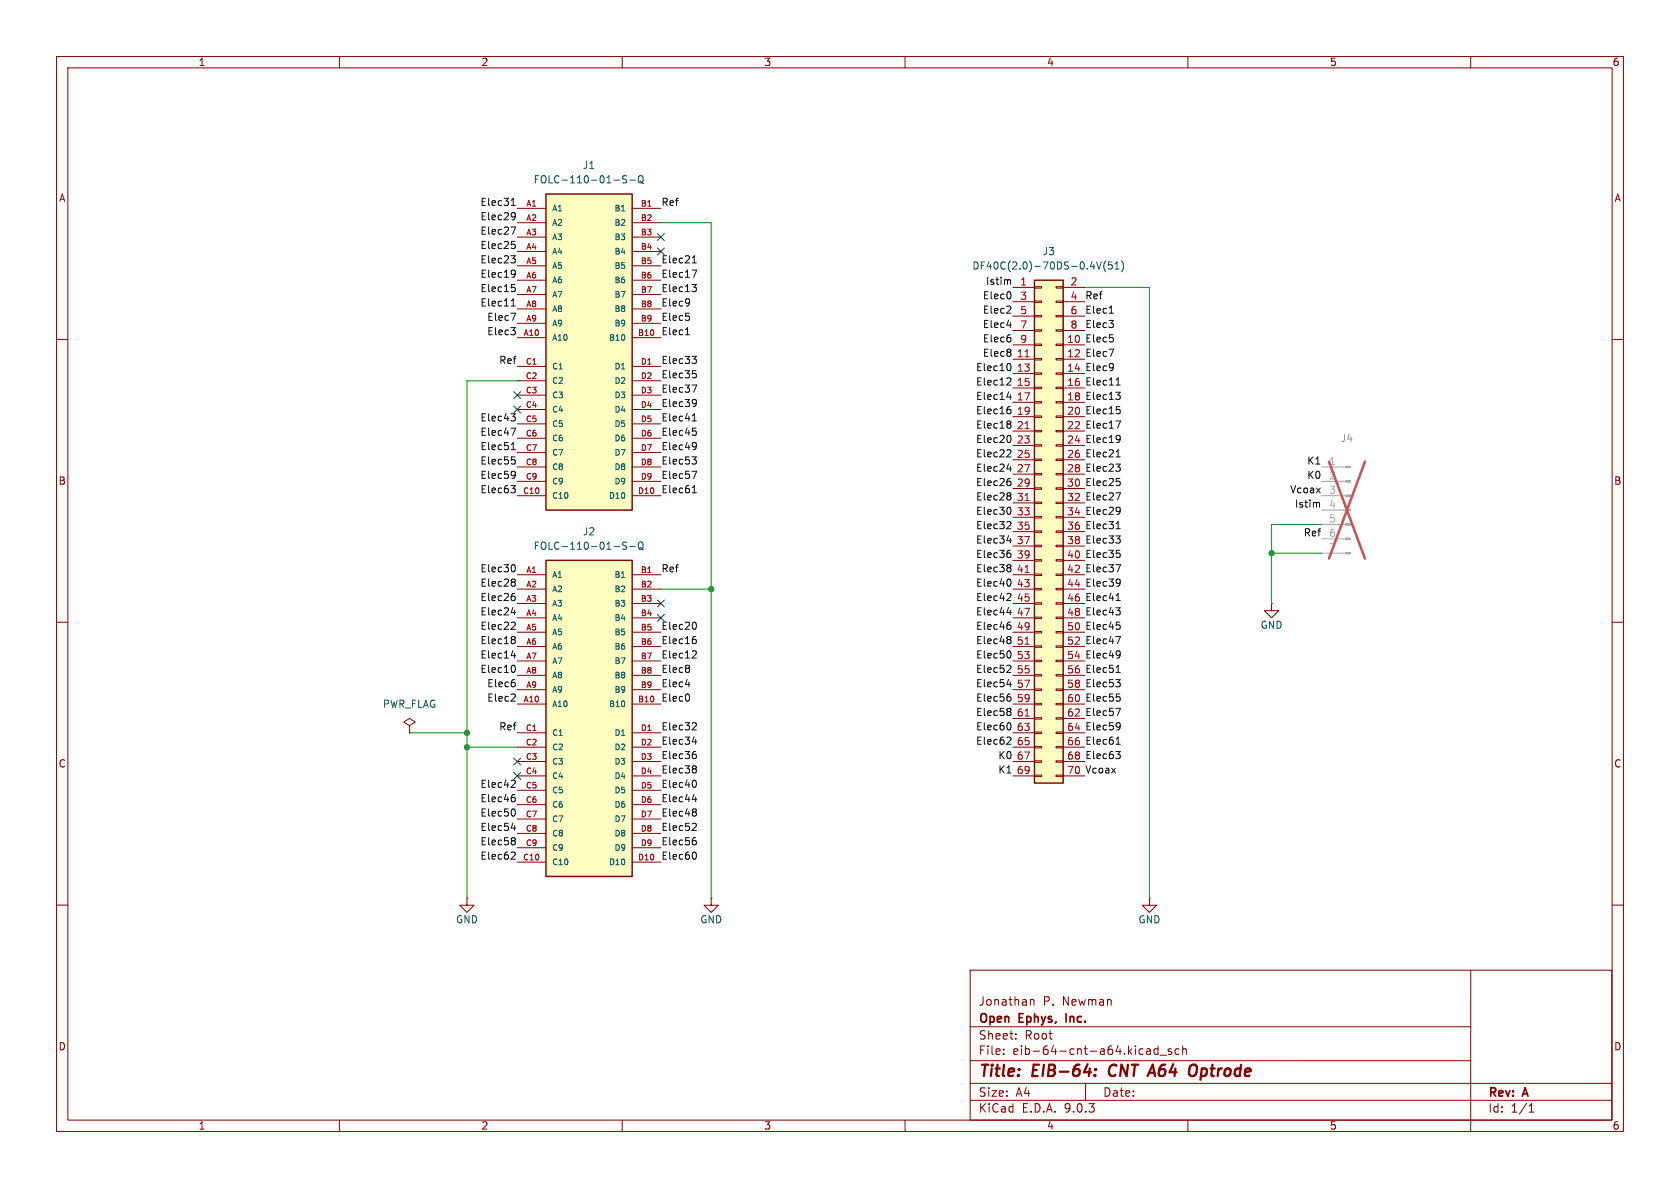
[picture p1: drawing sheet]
<svg xmlns="http://www.w3.org/2000/svg" width="297mm" height="210mm" viewBox="0 0 297 210" stroke-linecap="round" stroke-linejoin="round" font-family="sans-serif">
<g fill="none" stroke="#840000" stroke-width=".18">
<path d="M10 10h277v190h-277zM12 12h273v186h-273zM60 10v2M110 10v2M160 10v2M210 10v2M260 10v2M10 60h2M285 60h2M10 110h2M285 110h2M10 160h2"/>
<path d="M171.5 171.5h113.4v26.5h-113.4zM182.2 176.7v1M182.2 176.8l.2-.1 .3 .1 .1 .9M260 171.5v28.5M285 160h2M60 198v2M110 198v2M160 198v2M171.5 194.5h113.5M171.5 191.5h113.5M171.5 187.5h88.5M171.5 181.5h88.5"/>
<path d="M177.4 186.3v.1M177.4 185.5v.1M179.6 183.6v.1M179.6 182.8v.1M191.9 191.5v3M202.9 185.4h.3l.2 .2v.8M203.4 186.3l-.5 .1M203.4 185.8h-.5M204.7 185.5l-.4-.1-.3 .3v.4l.2 .2h.5M204.7 184.9v1.5M205.1 186.5h1.1M207.1 185.5l-.4-.1-.2 .2 .1 .2 .5 .2v.3h-.6"/>
<path d="M208.4 185.5l-.4-.1-.3 .3v.4l.2 .2h.5M209.1 185.5l.2-.1 .4 .1v.9M209.1 184.9v1.5M210 198v2M270.3 196.6h.9M270.3 195.5l.4-.4v1.5"/>
</g>
<path d="M193.6 190l.1 .1-.2 .1M193.6 190l-.1 .1v.1M193.6 190l-.1 .2M193.7 189v.2M193.7 189l.1 .1-.1 .1M193.7 189l-.1 .1 .1 .1M196.3 188.5a1.27 1.27 0 0 0 0 1.6M210.8 188.2l.6 .1a1.36 1.36 0 0 1-.4 1.9" fill="none" stroke="#840000" stroke-width=".4"/>
<path d="M188.5 179.2v1.5" fill="none" stroke="#840000" stroke-width=".3"/>
<path d="M96.5 99.1h15.3v55.8h-15.3z" fill="#ffffc2"/>
<path d="M96.5 99.1h15.3v55.8h-15.3z" fill="none" stroke="#840000" stroke-width=".25"/>
<g fill="none" stroke="#840000" stroke-width=".18">
<path d="M91.4 101.6h5.1M91.4 104.1h5.1M91.4 106.7h5.1M91.4 109.2h5.1M91.4 111.8h5.1M91.4 114.3h5.1M91.4 116.8h5.1M91.4 119.4h5.1M111.8 101.6h5M111.8 104.1h5M111.8 106.7h5M111.8 109.2h5"/>
<path d="M111.8 111.8h5M111.8 114.3h5M111.8 116.8h5M111.8 119.4h5M91.4 121.9h5.1M91.4 124.5h5.1M91.4 129.5h5.1M91.4 132.1h5.1M91.4 134.6h5.1M91.4 137.2h5.1M91.4 139.7h5.1M111.8 121.9h5"/>
<path d="M111.8 124.5h5M111.8 129.5h5M111.8 132.1h5M111.8 134.6h5M111.8 137.2h5M111.8 139.7h5M91.4 142.2h5.1M91.4 144.8h5.1M91.4 147.3h5.1M91.4 149.9h5.1M91.4 152.4h5.1M111.8 142.2h5"/>
<path d="M111.8 144.8h5M111.8 147.3h5M111.8 149.9h5M111.8 152.4h5"/>
</g>
<path d="M108.6 96.6h.9M110.8 95.9l-.5-.1-.2 .2v.3l.6 .3 .1 .3-.2 .2-.5-.1M111.3 96.6h1M112.9 96l.3-.2a.43 .43 0 0 1 .5 .5v.4a.42 .42 0 0 1-.4 .4 .42 .42 0 0 1-.5-.4zM113.1 96.8l.7 .4" fill="none" stroke="#006464" stroke-width=".18"/>
<g fill="#a1a1a1" stroke="#a1a1a1" stroke-width=".18">
<path d="M237.9 82.4h.9v.3h-.9z"/>
<path d="M237.9 85h.9v.2h-.9z"/>
<path d="M237.9 87.5h.9v.3h-.9z"/>
<path d="M237.9 90h.9v.3h-.9z"/>
<path d="M237.9 92.6h.9v.2h-.9z"/>
<path d="M237.9 95.1h.9v.3h-.9z"/>
<path d="M237.9 97.7h.9v.2h-.9z"/>
</g>
<path d="M233.7 82.6h4.2M233.7 85.1h4.2M233.7 87.6h4.2M233.7 90.2h4.2M233.7 92.7h4.2M233.7 95.3h4.2M233.7 97.8h4.2" fill="none" stroke="#a1a1a1" stroke-width=".18"/>
<path d="M234.9 81.6l6.4 17.1M241.3 81.6l-6.4 17.1" fill="none" stroke="#e65255" stroke-width=".46"/>
<path d="M96.5 34.3h15.3v55.9h-15.3z" fill="#ffffc2"/>
<path d="M96.5 34.3h15.3v55.9h-15.3z" fill="none" stroke="#840000" stroke-width=".25"/>
<g fill="none" stroke="#840000" stroke-width=".18">
<path d="M91.4 36.8h5.1M91.4 39.4h5.1M111.8 36.8h5M111.8 39.4h5M91.4 41.9h5.1M91.4 44.5h5.1M91.4 47h5.1M91.4 49.5h5.1M91.4 52.1h5.1M91.4 54.6h5.1M91.4 57.2h5.1M91.4 59.7h5.1"/>
<path d="M111.8 41.9h5M111.8 44.5h5M111.8 47h5M111.8 49.5h5M111.8 52.1h5M111.8 54.6h5M111.8 57.2h5M111.8 59.7h5M91.4 64.8h5.1M91.4 67.3h5.1M91.4 69.9h5.1M91.4 72.4h5.1"/>
<path d="M91.4 74.9h5.1M91.4 77.5h5.1M111.8 64.8h5M111.8 67.3h5M111.8 69.9h5M111.8 72.4h5M111.8 74.9h5M111.8 77.5h5M91.4 80h5.1M91.4 82.6h5.1M91.4 85.1h5.1M91.4 87.6h5.1"/>
<path d="M111.8 80h5M111.8 82.6h5M111.8 85.1h5M111.8 87.6h5M224.8 106.7v1.3h1.3l-1.3 1.2-1.3-1.2h1.3M224.8 106.7h.1M72.4 128.3l1-.7-1-.6-1 .6 1 .7v1.2M72.4 129.5h.1M82.5 158.8v1.2h1.3l-1.3 1.3-1.2-1.3h1.2M82.5 158.8h.1M125.7 158.8v1.2h1.3l-1.3 1.3-1.2-1.3h1.2M125.7 158.8h.1"/>
<path d="M203.2 158.8v1.2h1.3l-1.3 1.3-1.3-1.3h1.3M203.2 158.8h.1"/>
</g>
<path d="M108.6 31.8h.9M110.8 31.1h-.5l-.2 .1v.3l.6 .3 .1 .3-.2 .2h-.5M111.3 31.8h1M113 31.1h.2a.43 .43 0 0 1 .5 .4v.4a.42 .42 0 0 1-.4 .4 .42 .42 0 0 1-.5-.4v-.4zM113.1 32l.7 .5" fill="none" stroke="#006464" stroke-width=".18"/>
<path d="M182.9 49.5h5.1v88.9h-5.1z" fill="#ffffc2"/>
<path d="M182.9 49.5h5.1v88.9h-5.1z" fill="none" stroke="#840000" stroke-width=".25"/>
<g fill="none" stroke="#840000" stroke-width=".18">
<path d="M179.1 50.8h3.8M179.1 53.3h3.8M179.1 55.9h3.8M179.1 58.4h3.8M182.9 50.7h1.2v.2h-1.2zM182.9 53.2h1.2v.3h-1.2zM182.9 55.8h1.2v.2h-1.2zM182.9 58.3h1.2v.2h-1.2zM186.7 50.7h1.3v.2h-1.3zM186.7 53.2h1.3v.3h-1.3zM186.7 55.8h1.3v.2h-1.3zM186.7 58.3h1.3v.2h-1.3z"/>
<path d="M188 50.8h3.8M188 53.3h3.8M188 55.9h3.8M188 58.4h3.8M179.1 61h3.8M179.1 63.5h3.8M179.1 66h3.8M179.1 68.6h3.8M179.1 71.1h3.8M179.1 73.7h3.8M179.1 76.2h3.8M179.1 78.7h3.8"/>
<path d="M182.9 60.8h1.2v.3h-1.2zM182.9 63.4h1.2v.2h-1.2zM182.9 65.9h1.2v.3h-1.2zM182.9 68.5h1.2v.2h-1.2zM182.9 71h1.2v.2h-1.2zM182.9 73.5h1.2v.3h-1.2zM182.9 76.1h1.2v.2h-1.2zM182.9 78.6h1.2v.3h-1.2zM186.7 60.8h1.3v.3h-1.3zM186.7 63.4h1.3v.2h-1.3zM186.7 65.9h1.3v.3h-1.3zM186.7 68.5h1.3v.2h-1.3z"/>
<path d="M186.7 71h1.3v.2h-1.3zM186.7 73.5h1.3v.3h-1.3zM186.7 76.1h1.3v.2h-1.3zM186.7 78.6h1.3v.3h-1.3zM188 61h3.8M188 63.5h3.8M188 66h3.8M188 68.6h3.8M188 71.1h3.8M188 73.7h3.8M188 76.2h3.8M188 78.7h3.8"/>
<path d="M179.1 81.3h3.8M179.1 83.8h3.8M179.1 86.4h3.8M179.1 88.9h3.8M179.1 91.4h3.8M179.1 94h3.8M179.1 96.5h3.8M179.1 99.1h3.8M182.9 81.2h1.2v.2h-1.2zM182.9 83.7h1.2v.2h-1.2zM182.9 86.2h1.2v.3h-1.2zM182.9 88.8h1.2v.2h-1.2z"/>
<path d="M182.9 91.3h1.2v.3h-1.2zM182.9 93.9h1.2v.2h-1.2zM182.9 96.4h1.2v.2h-1.2zM182.9 98.9h1.2v.3h-1.2zM186.7 81.2h1.3v.2h-1.3zM186.7 83.7h1.3v.2h-1.3zM186.7 86.2h1.3v.3h-1.3zM186.7 88.8h1.3v.2h-1.3zM186.7 91.3h1.3v.3h-1.3zM186.7 93.9h1.3v.2h-1.3zM186.7 96.4h1.3v.2h-1.3zM186.7 98.9h1.3v.3h-1.3z"/>
<path d="M188 81.3h3.8M188 83.8h3.8M188 86.4h3.8M188 88.9h3.8M188 91.4h3.8M188 94h3.8M188 96.5h3.8M188 99.1h3.8M179.1 101.6h3.8M179.1 104.1h3.8M179.1 106.7h3.8M179.1 109.2h3.8"/>
<path d="M179.1 111.8h3.8M179.1 114.3h3.8M179.1 116.8h3.8M179.1 119.4h3.8M182.9 101.5h1.2v.2h-1.2zM182.9 104h1.2v.3h-1.2zM182.9 106.6h1.2v.2h-1.2zM182.9 109.1h1.2v.2h-1.2zM182.9 111.6h1.2v.3h-1.2zM182.9 114.2h1.2v.2h-1.2zM182.9 116.7h1.2v.3h-1.2zM182.9 119.3h1.2v.2h-1.2z"/>
<path d="M186.7 101.5h1.3v.2h-1.3zM186.7 104h1.3v.3h-1.3zM186.7 106.6h1.3v.2h-1.3zM186.7 109.1h1.3v.2h-1.3zM186.7 111.6h1.3v.3h-1.3zM186.7 114.2h1.3v.2h-1.3zM186.7 116.7h1.3v.3h-1.3zM186.7 119.3h1.3v.2h-1.3zM188 101.6h3.8M188 104.1h3.8M188 106.7h3.8M188 109.2h3.8"/>
<path d="M188 111.8h3.8M188 114.3h3.8M188 116.8h3.8M188 119.4h3.8M179.1 121.9h3.8M179.1 124.5h3.8M179.1 127h3.8M179.1 129.5h3.8M179.1 132.1h3.8M179.1 134.6h3.8M179.1 137.2h3.8M182.9 121.8h1.2v.2h-1.2z"/>
<path d="M182.9 124.3h1.2v.3h-1.2zM182.9 126.9h1.2v.2h-1.2zM182.9 129.4h1.2v.3h-1.2zM182.9 132h1.2v.2h-1.2zM182.9 134.5h1.2v.2h-1.2zM182.9 137h1.2v.3h-1.2zM186.7 121.8h1.3v.2h-1.3zM186.7 124.3h1.3v.3h-1.3zM186.7 126.9h1.3v.2h-1.3zM186.7 129.4h1.3v.3h-1.3zM186.7 132h1.3v.2h-1.3zM186.7 134.5h1.3v.2h-1.3z"/>
<path d="M186.7 137h1.3v.3h-1.3zM188 121.9h3.8M188 124.5h3.8M188 127h3.8M188 129.5h3.8M188 132.1h3.8M188 134.6h3.8M188 137.2h3.8"/>
</g>
<path d="M181.2 63.1h.7M181.2 75.8h.7M181.2 88.5h.7M181.2 101.2h.7M181.2 113.9h.7M181.2 126.6h.7" fill="none" stroke="#a90000" stroke-width=".18"/>
<path d="M193.9 46.3l.4 1.3 .4-1.3M195.5 46.1a1.46 1.46 0 0 0 0 2M196.6 46.3h-.6l-.1 .6 .2-.1h.4l.1 .2v.4l-.2 .2-.5-.2M197.1 47.6h.7M197.1 46.7l.4-.4v1.3M198.3 46.1a1.46 1.46 0 0 1 0 2" fill="none" stroke="#006464" stroke-width=".18"/>
<g fill="none" stroke="#0f0f0f" stroke-width=".18">
<path d="M90.4 36.3h.7M90.5 35.3l.2-.3v1.3M90.6 37.6l.4 .1a.84 .84 0 0 1-.3 1.2M91.1 38.1l-.2 .3h-.3M90.3 45.2h.8l-.4 .5 .3 .1 .1 .4-.2 .3h-.4M90.3 55.4h.9l-.6 1.2M90.3 57.9h.8l-.4 .5M90.3 40.1h.9l-.6 1.3M90.4 54.1h.7M90.4 50.3h.6M90.4 42.7h.6M90.5 53.1l.2-.3v1.3"/>
<path d="M90.6 43.2h.3l.2 .2-.1 .5h-.4M90.6 50.8h.3l.2 .2-.1 .5-.4 .1M90.6 47.7l.4 .2a.84 .84 0 0 1-.3 1.1M91 58.5l.1 .1-.1 .5M91.1 48.3l-.2 .2h-.3M121.2 59.2h.7M121.2 55.4h.6M121.4 58.1l.1-.2v1.3M121.8 55.9l.1 .2-.1 .5M121.8 52.9a1.07 1.07 0 0 1-.1 1.1M121.9 53.4l-.1 .2M122.3 47.7h.9l-.6 1.3"/>
<path d="M122.3 50.3h.8l-.4 .5 .3 .1 .1 .4-.2 .3h-.4M122.4 46.5h.7M122.5 45.5l.2-.3v1.3M178 57.5h.8M178.3 49.4l.4 .2v.7M178.6 51.7l.1 .3-.1 .7M178.6 54.2l.1 .1v.3l-.8 .8h.8M178.6 59.7l.1 .2-.1 .5M196 56.6h.8l-.4 .5M196.1 55.4h.7M196.2 59.2h.6M196.3 54.3l.2-.2v1.3"/>
<path d="M196.7 57.2l.1 .2-.1 .4M196.7 59.7l.1 .2-.1 .5M90.3 73.1h.8l-.4 .5 .3 .2 .1 .4-.2 .2h-.4M90.3 75.7h.9l-.6 1.3M90.4 79.5h.7M90.5 78.5l.2-.3v1.3M122.3 63h.8l-.4 .5 .3 .1 .1 .4-.2 .3h-.4M122.3 68.1h.9l-.6 1.2M122.4 74.4h.7M122.4 75.7h.6M122.4 65.5h.6M122.5 73.4l.2-.3v1.3"/>
<path d="M122.6 76.2h.3l.2 .2-.1 .5-.4 .1M122.6 66h.3l.2 .3-.1 .4-.4 .1M122.6 70.6l.4 .1a.84 .84 0 0 1-.3 1.2M122.6 78.2l.4 .1a.84 .84 0 0 1-.3 1.2M123.1 71.2l-.2 .2h-.3M123.1 78.8l-.2 .2h-.3M178 70.2h.8M178.2 79.5l.4 .1 .1 .3-.8 .9h.8M178.2 66.8l.4 .1 .1 .3-.8 .9h.8M178.2 72.4h.3l.2 .2v.4l-.5 .1M178.2 74.4h.3l.2 .3-.2 .3M178.2 75h.3"/>
<path d="M178.3 77a.68 .68 0 0 1 .4 .6 .68 .68 0 0 1-.4 .6M178.3 64.3a.68 .68 0 0 1 .4 .6 .68 .68 0 0 1-.4 .6M178.4 71.9h.2M178.5 75l.2 .2v.2l-.1 .2-.4 .1M178.6 69.8v.8M178.6 61.8l.1 .2-.1 .2M178.6 62.3l.1 .2-.1 .4M196 61.7h.9l-.6 1.3M196.7 64.3l.1 .1a1.07 1.07 0 0 1-.2 1M196.8 64.8l-.1 .2M197.3 69.3h.7l-.4 .5 .4 .1v.5l-.2 .2h-.4M197.3 74.4h.8l-.5 1.3"/>
<path d="M197.3 68.1h.7M197.4 71.9h.6M197.4 67.1l.3-.3v1.3M197.4 79.8l.3-.3v1.3M197.5 72.4h.3l.2 .2v.4l-.5 .1M197.6 77l.4 .1a.84 .84 0 0 1-.3 1.1M198 77.5l-.2 .2h-.2M90.3 85.8h.8l-.4 .5 .3 .2 .1 .4-.2 .2h-.4M90.4 80.8h.6M90.6 81.3h.3l.2 .2-.1 .5h-.4M90.6 83.3l.4 .1a.84 .84 0 0 1-.3 1.2M90.7 99.8a.68 .68 0 0 1 .4 .7 .68 .68 0 0 1-.4 .6"/>
<path d="M91.1 83.9l-.2 .2h-.3M122.3 80.8h.8l-.4 .5 .3 .1 .1 .4-.2 .2h-.4M122.3 83.3h.9l-.6 1.3M122.4 87.1h.7M122.5 86.1l.2-.3v1.3M178 82.9h.8M178 95.6h.8M178.2 92.2l.4 .1 .1 .3-.8 .9h.8M178.2 87.1h.3l.2 .3-.2 .3M178.2 99.8h.3l.2 .3-.2 .3M178.2 85.1h.3l.2 .2v.4l-.5 .1M178.2 97.8h.3l.2 .2v.4l-.5 .1"/>
<path d="M178.2 87.7h.3M178.3 89.7a.68 .68 0 0 1 .4 .6 .68 .68 0 0 1-.4 .6M178.4 84.6h.2M178.4 97.3h.2M178.5 87.7l.2 .2v.2l-.1 .2-.4 .1M178.6 82.5v.8M178.6 95.2v.8M197.3 82h.7l-.4 .5 .4 .1v.5l-.2 .2h-.4M197.3 94.7h.7l-.4 .5 .4 .1v.5l-.2 .2h-.4M197.3 87.1h.8l-.5 1.3M197.3 99.8h.8l-.5 1.3M197.3 80.8h.7"/>
<path d="M197.3 93.5h.7M197.4 84.6h.6M197.4 97.3h.6M197.4 92.5l.3-.3v1.3M197.5 85.1h.3l.2 .2v.4l-.5 .1M197.5 97.8h.3l.2 .2v.4l-.5 .1M197.6 89.7l.4 .1a.84 .84 0 0 1-.3 1.1M198 90.2l-.2 .2h-.2M232.9 88.8l.4 .2v.7M90.4 115.9h.8M90.4 108.3h.8M90.6 110h.4l.1 .3-.8 .9h.8"/>
<path d="M90.6 102.4h.3l.2 .2-.2 .3M90.6 105.4h.3l.2 .2-.1 .4-.4 .2M90.6 112.5h.3l.2 .3-.2 .3M90.6 102.9h.3M90.6 113.1h.3M90.7 117.6a.68 .68 0 0 1 .4 .6 .68 .68 0 0 1-.4 .7M90.7 104.9h.3M90.9 102.9l.2 .2v.3l-.1 .2h-.4M90.9 113.1l.2 .2v.2l-.1 .2-.4 .1M91 107.9v.8M91 115.5v.8M121.8 117.7l.1 .1-.1 .3"/>
<path d="M121.8 118.2l.1 .2-.1 .4M122.6 115.1h.4l.1 .3-.8 .9h.8M122.6 113h.3l.2 .2-.1 .5-.4 .1M122.7 110a.68 .68 0 0 1 .4 .6 .68 .68 0 0 1-.4 .6M122.7 112.5h.3M178 108.3h.8M178.2 117.6l.4 .1 .1 .3-.8 .9h.8M178.2 104.9l.4 .1 .1 .3-.8 .9h.8M178.2 110.5h.3l.2 .2v.4l-.5 .1M178.2 112.5h.3l.2 .3-.2 .3M178.2 113.1h.3M178.2 100.4h.3"/>
<path d="M178.3 115.1a.68 .68 0 0 1 .4 .6 .68 .68 0 0 1-.4 .6M178.3 102.4a.68 .68 0 0 1 .4 .6 .68 .68 0 0 1-.4 .6M178.4 110h.2M178.5 100.4l.2 .2v.2l-.1 .2-.4 .1M178.5 113.1l.2 .2v.2l-.1 .2-.4 .1M178.6 107.9v.8M197.3 107.4h.7l-.4 .5 .4 .1v.5l-.2 .2h-.4M197.3 112.5h.8l-.5 1.3M197.3 118.9h.7M197.3 106.2h.7M197.4 110h.6M197.4 105.2l.3-.3v1.3"/>
<path d="M197.4 117.9l.3-.3v1.3M197.5 110.5h.3l.2 .2v.4l-.5 .1M197.6 102.4l.4 .1a.84 .84 0 0 1-.3 1.1M197.6 115.1l.4 .1a.84 .84 0 0 1-.3 1.1M198 115.6l-.2 .2h-.2M198 102.9l-.2 .2h-.2M90.6 137.9l.4 .1 .1 .3-.8 .9h.8M91 120.7l.1 .2-.1 .4M91 122.7l.1 .2-.1 .3-.7 .7h.8M121.2 121h.8M121.8 122.8l.1 .4-.1 .6M122.4 131.1h.8"/>
<path d="M122.6 127.8h.4l.1 .3-.8 .9h.8M122.6 133.3h.3l.2 .3-.1 .4-.4 .1M122.6 135.4h.3l.2 .2-.2 .3M122.6 135.9h.3M122.7 137.9a.68 .68 0 0 1 .4 .7 .68 .68 0 0 1-.4 .6M122.7 132.8h.3M122.9 135.9l.2 .3v.2l-.1 .2h-.4M123 130.7v.9M178 121h.8M178.2 130.3l.4 .1 .1 .3-.8 .9h.8M178.2 123.2h.3l.2 .2v.4l-.5 .1M178.2 125.2h.3l.2 .3-.2 .3"/>
<path d="M178.2 125.8h.3M178.3 127.8a.68 .68 0 0 1 .4 .6 .68 .68 0 0 1-.4 .6M178.4 122.7h.2M178.5 125.8l.2 .2v.2l-.1 .2-.4 .1M178.6 120.6v.8M197.3 120.1h.7l-.4 .5 .4 .1v.5l-.2 .2h-.4M197.3 132.8h.7l-.4 .5 .4 .1v.5l-.2 .2h-.4M197.3 125.2h.8l-.5 1.3M197.3 131.6h.7M197.4 122.7h.6M197.4 130.6l.3-.3v1.3M197.5 123.2h.3l.2 .2v.4l-.5 .1"/>
<path d="M197.6 127.8l.4 .1a.84 .84 0 0 1-.3 1.1M198 128.3l-.2 .2h-.2M90.4 146.4h.8M90.6 150.6l.4 .1 .1 .3-.8 .9h.8M90.6 140.9h.3l.2 .3-.1 .4-.4 .1M90.6 148.1h.3l.2 .2-.2 .3M90.6 148.6h.3M90.7 143a.68 .68 0 0 1 .4 .6 .68 .68 0 0 1-.4 .7M90.7 140.5h.3M90.9 148.6l.2 .3v.2l-.1 .2h-.4M91 146v.8M122.4 141.3h.8"/>
<path d="M122.6 145.5l.4 .1 .1 .3-.8 .9h.8M122.6 143h.3l.2 .2-.2 .3M122.6 148.6h.3l.2 .2-.1 .4-.4 .1M122.6 143.5h.3M122.7 150.6a.68 .68 0 0 1 .4 .7 .68 .68 0 0 1-.4 .6M122.7 148.1h.3M122.9 143.5l.2 .3v.2l-.1 .2-.4 .1M123 140.9v.8"/>
</g>
<path d="M116.8 39.4h8.9v119.4M191.8 50.8h11.4v108M91.4 67.3h-8.9v91.5M224.8 97.8h8.9M233.7 92.7h-8.9v14M116.8 104.1h8.9M72.4 129.5h10.1M82.5 132.1h8.9" fill="none" stroke="#009600" stroke-width=".18"/>
<g fill="none" stroke="#000084" stroke-width=".18">
<path d="M116.2 41.3l1.2 1.2M116.2 43.8l1.2 1.3M117.4 43.8l-1.2 1.3M117.4 41.3l-1.2 1.2M90.8 71.8l1.2 1.2M90.8 69.2l1.2 1.3M92 71.8l-1.2 1.2M92 69.2l-1.2 1.3M116.2 106.1l1.2 1.2M116.2 108.6l1.2 1.2M117.4 108.6l-1.2 1.2M117.4 106.1l-1.2 1.2"/>
<path d="M90.8 136.6l1.2 1.2M90.8 134l1.2 1.2M92 136.6l-1.2 1.2M92 134l-1.2 1.2"/>
</g>
<g fill="#009600" stroke="#009600" stroke-width=".18">
<circle cx="82.5" cy="132.1" r=".46"/>
<circle cx="82.5" cy="129.5" r=".46"/>
<circle cx="125.7" cy="104.1" r=".46"/>
<circle cx="224.8" cy="97.8" r=".46"/>
</g>
<g font-size="2.8" fill="#840000">
<text x="172.9" y="190.9">Title:</text>
<text x="182.6" y="190.9">EIB-64:</text>
<text x="196.9" y="190.9">CNT A64</text>
<text x="212.7" y="190.9">Optrode</text>
</g>
<g font-size="2.1" fill="#840000">
<text x="172.9" y="178">Jonathan</text>
<text x="184.4" y="178">P.</text>
<text x="187.9" y="178">Newman</text>
<text x="172.9" y="184">Sheet:</text>
<text x="172.9" y="181.2">Open</text>
<text x="180.2" y="181.2">Ephys,</text>
<text x="181.1" y="184">Root</text>
<text x="189.1" y="181.2">Inc.</text>
<text x="172.9" y="186.7">File:</text>
<text x="179" y="186.7">eib-64-cnt-a64.kicad_sch</text>
<text x="172.9" y="196.9">KiCad</text>
<text x="172.9" y="194.1">Size:</text>
<text x="179.6" y="194.1">A4</text>
<text x="180.6" y="196.9">E.D.A.</text>
<text x="188.2" y="196.9">9.0.3</text>
<text x="194.9" y="194.1">Date:</text>
<text x="263" y="194.3">Rev:</text>
<text x="263" y="196.9">Id:</text>
<text x="267.1" y="196.9">1/1</text>
<text x="269.4" y="194.3">A</text>
</g>
<g font-size="1.8" fill="#840000">
<text x="35" y="11.9">1</text>
<text x="85" y="11.9">2</text>
<text x="135" y="11.9">3</text>
<text x="185" y="11.9">4</text>
<text x="235" y="11.9">5</text>
<text x="285" y="11.9">6</text>
<text x="10.3" y="35.9">A</text>
<text x="285.3" y="35.9">A</text>
<text x="10.3" y="85.9">B</text>
<text x="285.3" y="85.9">B</text>
<text x="10.3" y="135.9">C</text>
<text x="285.3" y="135.9">C</text>
<text x="10.3" y="185.9">D</text>
<text x="285.3" y="185.9">D</text>
<text x="35" y="199.9">1</text>
<text x="85" y="199.9">2</text>
<text x="135" y="199.9">3</text>
<text x="185" y="199.9">4</text>
<text x="235" y="199.9">5</text>
<text x="285" y="199.9">6</text>
</g>
<g font-size="1.8" fill="#006464">
<text x="94.2" y="32.6">FOLC-110-01-S-Q</text>
<text x="102.9" y="30.1">J1</text>
<text x="171.8" y="47.9">DF40C(2.0)-70DS-0.4V(51)</text>
<text x="184.2" y="45.3">J3</text>
<text x="102.9" y="94.8">J2</text>
<text x="94.2" y="97.4">FOLC-110-01-S-Q</text>
<text x="222.8" y="111.4">GND</text>
<text x="67.6" y="125.3">PWR_FLAG</text>
<text x="80.5" y="163.4">GND</text>
<text x="123.7" y="163.4">GND</text>
<text x="201.2" y="163.4">GND</text>
</g>
<g font-size="1.8" fill="#0f0f0f">
<text x="84.8" y="39">Elec29</text>
<text x="84.8" y="36.5">Elec31</text>
<text x="84.8" y="41.6">Elec27</text>
<text x="116.8" y="36.5">Ref</text>
<text x="84.8" y="46.6">Elec23</text>
<text x="84.8" y="44.1">Elec25</text>
<text x="116.8" y="46.6">Elec21</text>
<text x="84.8" y="51.7">Elec15</text>
<text x="84.8" y="49.2">Elec19</text>
<text x="116.8" y="49.2">Elec17</text>
<text x="116.8" y="51.7">Elec13</text>
<text x="173.7" y="53">Elec0</text>
<text x="174.2" y="50.5">Istim</text>
<text x="191.8" y="53">Ref</text>
<text x="84.8" y="54.3">Elec11</text>
<text x="86" y="59.3">Elec3</text>
<text x="86" y="56.8">Elec7</text>
<text x="116.8" y="54.3">Elec9</text>
<text x="116.8" y="59.3">Elec1</text>
<text x="116.8" y="56.8">Elec5</text>
<text x="173.7" y="55.5">Elec2</text>
<text x="173.7" y="58.1">Elec4</text>
<text x="191.8" y="55.5">Elec1</text>
<text x="191.8" y="58.1">Elec3</text>
<text x="88.2" y="64.4">Ref</text>
<text x="116.8" y="64.4">Elec33</text>
<text x="172.5" y="65.7">Elec10</text>
<text x="173.7" y="63.2">Elec8</text>
<text x="173.7" y="60.6">Elec6</text>
<text x="191.8" y="60.6">Elec5</text>
<text x="191.8" y="63.2">Elec7</text>
<text x="191.8" y="65.7">Elec9</text>
<text x="116.8" y="67">Elec35</text>
<text x="116.8" y="69.5">Elec37</text>
<text x="172.5" y="70.8">Elec14</text>
<text x="172.5" y="68.2">Elec12</text>
<text x="191.8" y="70.8">Elec13</text>
<text x="191.8" y="68.2">Elec11</text>
<text x="84.8" y="74.6">Elec43</text>
<text x="84.8" y="77.1">Elec47</text>
<text x="116.8" y="72">Elec39</text>
<text x="116.8" y="77.1">Elec45</text>
<text x="116.8" y="74.6">Elec41</text>
<text x="172.5" y="73.3">Elec16</text>
<text x="172.5" y="75.9">Elec18</text>
<text x="191.8" y="75.9">Elec17</text>
<text x="191.8" y="73.3">Elec15</text>
<text x="84.8" y="79.7">Elec51</text>
<text x="84.8" y="82.2">Elec55</text>
<text x="116.8" y="82.2">Elec53</text>
<text x="116.8" y="79.7">Elec49</text>
<text x="172.5" y="78.4">Elec20</text>
<text x="172.5" y="80.9">Elec22</text>
<text x="172.5" y="83.5">Elec24</text>
<text x="191.8" y="78.4">Elec19</text>
<text x="191.8" y="80.9">Elec21</text>
<text x="191.8" y="83.5">Elec23</text>
<text x="231" y="82.2">K1</text>
<text x="84.8" y="87.3">Elec63</text>
<text x="84.8" y="84.7">Elec59</text>
<text x="116.8" y="87.3">Elec61</text>
<text x="116.8" y="84.7">Elec57</text>
<text x="172.5" y="88.6">Elec28</text>
<text x="172.5" y="86">Elec26</text>
<text x="191.8" y="88.6">Elec27</text>
<text x="191.8" y="86">Elec25</text>
<text x="228" y="87.3">Vcoax</text>
<text x="228.8" y="89.8">Istim</text>
<text x="231" y="84.7">K0</text>
<text x="172.5" y="93.6">Elec32</text>
<text x="172.5" y="91.1">Elec30</text>
<text x="191.8" y="91.1">Elec29</text>
<text x="191.8" y="93.6">Elec31</text>
<text x="230.4" y="94.9">Ref</text>
<text x="84.8" y="101.3">Elec30</text>
<text x="116.8" y="101.3">Ref</text>
<text x="172.5" y="96.2">Elec34</text>
<text x="172.5" y="101.3">Elec38</text>
<text x="172.5" y="98.7">Elec36</text>
<text x="191.8" y="96.2">Elec33</text>
<text x="191.8" y="101.3">Elec37</text>
<text x="191.8" y="98.7">Elec35</text>
<text x="84.8" y="103.8">Elec28</text>
<text x="84.8" y="106.3">Elec26</text>
<text x="172.5" y="103.8">Elec40</text>
<text x="172.5" y="106.3">Elec42</text>
<text x="191.8" y="103.8">Elec39</text>
<text x="191.8" y="106.3">Elec41</text>
<text x="84.8" y="108.9">Elec24</text>
<text x="84.8" y="111.4">Elec22</text>
<text x="84.8" y="114">Elec18</text>
<text x="116.8" y="111.4">Elec20</text>
<text x="116.8" y="114">Elec16</text>
<text x="172.5" y="108.9">Elec44</text>
<text x="172.5" y="111.4">Elec46</text>
<text x="172.5" y="114">Elec48</text>
<text x="191.8" y="114">Elec47</text>
<text x="191.8" y="111.4">Elec45</text>
<text x="191.8" y="108.9">Elec43</text>
<text x="84.8" y="116.5">Elec14</text>
<text x="84.8" y="119">Elec10</text>
<text x="116.8" y="116.5">Elec12</text>
<text x="116.8" y="119">Elec8</text>
<text x="172.5" y="119">Elec52</text>
<text x="172.5" y="116.5">Elec50</text>
<text x="191.8" y="119">Elec51</text>
<text x="191.8" y="116.5">Elec49</text>
<text x="86" y="121.6">Elec6</text>
<text x="86" y="124.1">Elec2</text>
<text x="116.8" y="124.1">Elec0</text>
<text x="116.8" y="121.6">Elec4</text>
<text x="172.5" y="121.6">Elec54</text>
<text x="172.5" y="124.1">Elec56</text>
<text x="191.8" y="121.6">Elec53</text>
<text x="191.8" y="124.1">Elec55</text>
<text x="88.2" y="129.2">Ref</text>
<text x="116.8" y="131.7">Elec34</text>
<text x="116.8" y="129.2">Elec32</text>
<text x="172.5" y="131.7">Elec62</text>
<text x="172.5" y="129.2">Elec60</text>
<text x="172.5" y="126.7">Elec58</text>
<text x="191.8" y="129.2">Elec59</text>
<text x="191.8" y="131.7">Elec61</text>
<text x="191.8" y="126.7">Elec57</text>
<text x="116.8" y="136.8">Elec38</text>
<text x="116.8" y="134.3">Elec36</text>
<text x="176.4" y="134.3">K0</text>
<text x="176.4" y="136.8">K1</text>
<text x="191.8" y="136.8">Vcoax</text>
<text x="191.8" y="134.3">Elec63</text>
<text x="84.8" y="139.4">Elec42</text>
<text x="84.8" y="141.9">Elec46</text>
<text x="116.8" y="141.9">Elec44</text>
<text x="116.8" y="139.4">Elec40</text>
<text x="84.8" y="144.4">Elec50</text>
<text x="84.8" y="147">Elec54</text>
<text x="84.8" y="149.5">Elec58</text>
<text x="116.8" y="147">Elec52</text>
<text x="116.8" y="144.4">Elec48</text>
<text x="116.8" y="149.5">Elec56</text>
<text x="84.8" y="152.1">Elec62</text>
<text x="116.8" y="152.1">Elec60</text>
</g>
<g font-size="1.8" fill="#a90000">
<text x="180.3" y="50.5">1</text>
<text x="180.3" y="53.1">3</text>
<text x="189.2" y="50.5">2</text>
<text x="189.2" y="53.1">4</text>
<text x="180.3" y="55.6">5</text>
<text x="180.3" y="58.2">7</text>
<text x="189.2" y="55.6">6</text>
<text x="189.2" y="58.2">8</text>
<text x="179.7" y="63.2">11</text>
<text x="179.7" y="65.8">13</text>
<text x="180.3" y="60.7">9</text>
<text x="188.6" y="60.7">10</text>
<text x="188.6" y="63.2">12</text>
<text x="188.6" y="65.8">14</text>
<text x="179.7" y="68.3">15</text>
<text x="179.7" y="70.9">17</text>
<text x="188.6" y="68.3">16</text>
<text x="188.6" y="70.9">18</text>
<text x="179.7" y="73.4">19</text>
<text x="179.7" y="75.9">21</text>
<text x="188.6" y="73.4">20</text>
<text x="188.6" y="75.9">22</text>
<text x="179.7" y="78.5">23</text>
<text x="179.7" y="81">25</text>
<text x="179.7" y="83.6">27</text>
<text x="188.6" y="78.5">24</text>
<text x="188.6" y="81">26</text>
<text x="188.6" y="83.6">28</text>
<text x="179.7" y="86.1">29</text>
<text x="179.7" y="88.6">31</text>
<text x="188.6" y="86.1">30</text>
<text x="188.6" y="88.6">32</text>
<text x="179.7" y="91.2">33</text>
<text x="179.7" y="93.7">35</text>
<text x="188.6" y="91.2">34</text>
<text x="188.6" y="93.7">36</text>
<text x="179.7" y="96.3">37</text>
<text x="179.7" y="98.8">39</text>
<text x="179.7" y="101.3">41</text>
<text x="188.6" y="96.3">38</text>
<text x="188.6" y="98.8">40</text>
<text x="188.6" y="101.3">42</text>
<text x="179.7" y="103.9">43</text>
<text x="179.7" y="106.4">45</text>
<text x="188.6" y="103.9">44</text>
<text x="188.6" y="106.4">46</text>
<text x="179.7" y="109">47</text>
<text x="179.7" y="111.5">49</text>
<text x="188.6" y="109">48</text>
<text x="188.6" y="111.5">50</text>
<text x="179.7" y="114">51</text>
<text x="179.7" y="116.6">53</text>
<text x="179.7" y="119.1">55</text>
<text x="188.6" y="114">52</text>
<text x="188.6" y="116.6">54</text>
<text x="188.6" y="119.1">56</text>
<text x="179.7" y="121.7">57</text>
<text x="179.7" y="124.2">59</text>
<text x="188.6" y="121.7">58</text>
<text x="188.6" y="124.2">60</text>
<text x="179.7" y="126.7">61</text>
<text x="179.7" y="129.3">63</text>
<text x="179.7" y="131.8">65</text>
<text x="188.6" y="126.7">62</text>
<text x="188.6" y="129.3">64</text>
<text x="188.6" y="131.8">66</text>
<text x="179.7" y="134.4">67</text>
<text x="179.7" y="136.9">69</text>
<text x="188.6" y="134.4">68</text>
<text x="188.6" y="136.9">70</text>
</g>
<g font-size="1.8" fill="#aaa">
<text x="234.9" y="82.3">1</text>
<text x="234.9" y="84.8">2</text>
<text x="234.9" y="87.4">3</text>
<text x="234.9" y="89.9">4</text>
<text x="234.9" y="92.5">5</text>
<text x="234.9" y="95">6</text>
<text x="234.9" y="97.5">7</text>
</g>
<text font-size="1.8" fill="#989898" x="236.9" y="78.3">J4</text>
<g font-size="1.4" fill="#a90000">
<text x="92.9" y="36.6">A1</text>
<text x="92.9" y="39.1">A2</text>
<text x="92.9" y="41.7">A3</text>
<text x="113.2" y="36.6">B1</text>
<text x="113.2" y="39.1">B2</text>
<text x="113.2" y="41.7">B3</text>
<text x="92.9" y="44.2">A4</text>
<text x="92.9" y="46.7">A5</text>
<text x="113.2" y="44.2">B4</text>
<text x="113.2" y="46.7">B5</text>
<text x="92.9" y="49.3">A6</text>
<text x="92.9" y="51.8">A7</text>
<text x="113.2" y="49.3">B6</text>
<text x="113.2" y="51.8">B7</text>
<text x="92.4" y="59.4">A10</text>
<text x="92.9" y="54.4">A8</text>
<text x="92.9" y="56.9">A9</text>
<text x="112.7" y="59.4">B10</text>
<text x="113.2" y="54.4">B8</text>
<text x="113.2" y="56.9">B9</text>
<text x="92.9" y="64.5">C1</text>
<text x="113.2" y="64.5">D1</text>
<text x="92.9" y="67.1">C2</text>
<text x="92.9" y="69.6">C3</text>
<text x="113.2" y="67.1">D2</text>
<text x="113.2" y="69.6">D3</text>
<text x="92.9" y="72.1">C4</text>
<text x="92.9" y="74.7">C5</text>
<text x="92.9" y="77.2">C6</text>
<text x="113.2" y="72.1">D4</text>
<text x="113.2" y="74.7">D5</text>
<text x="113.2" y="77.2">D6</text>
<text x="92.9" y="79.8">C7</text>
<text x="92.9" y="82.3">C8</text>
<text x="113.2" y="79.8">D7</text>
<text x="113.2" y="82.3">D8</text>
<text x="92.4" y="87.4">C10</text>
<text x="92.9" y="84.8">C9</text>
<text x="112.7" y="87.4">D10</text>
<text x="113.2" y="84.8">D9</text>
<text x="92.9" y="101.3">A1</text>
<text x="113.2" y="101.3">B1</text>
<text x="92.9" y="103.9">A2</text>
<text x="92.9" y="106.4">A3</text>
<text x="113.2" y="103.9">B2</text>
<text x="113.2" y="106.4">B3</text>
<text x="92.9" y="109">A4</text>
<text x="92.9" y="111.5">A5</text>
<text x="113.2" y="109">B4</text>
<text x="113.2" y="111.5">B5</text>
<text x="92.9" y="114">A6</text>
<text x="92.9" y="116.6">A7</text>
<text x="92.9" y="119.1">A8</text>
<text x="113.2" y="114">B6</text>
<text x="113.2" y="116.6">B7</text>
<text x="113.2" y="119.1">B8</text>
<text x="92.4" y="124.2">A10</text>
<text x="92.9" y="121.7">A9</text>
<text x="112.7" y="124.2">B10</text>
<text x="113.2" y="121.7">B9</text>
<text x="92.9" y="129.3">C1</text>
<text x="92.9" y="131.8">C2</text>
<text x="113.2" y="129.3">D1</text>
<text x="113.2" y="131.8">D2</text>
<text x="92.9" y="134.4">C3</text>
<text x="92.9" y="136.9">C4</text>
<text x="113.2" y="134.4">D3</text>
<text x="113.2" y="136.9">D4</text>
<text x="92.9" y="139.4">C5</text>
<text x="92.9" y="142">C6</text>
<text x="113.2" y="139.4">D5</text>
<text x="113.2" y="142">D6</text>
<text x="92.9" y="144.5">C7</text>
<text x="92.9" y="147.1">C8</text>
<text x="92.9" y="149.6">C9</text>
<text x="113.2" y="144.5">D7</text>
<text x="113.2" y="147.1">D8</text>
<text x="113.2" y="149.6">D9</text>
<text x="92.4" y="152.1">C10</text>
<text x="112.7" y="152.1">D10</text>
</g>
<g font-size="1.4" fill="#006464">
<text x="97.5" y="37.6">A1</text>
<text x="97.5" y="40.1">A2</text>
<text x="108.5" y="37.6">B1</text>
<text x="108.5" y="40.1">B2</text>
<text x="97.5" y="42.6">A3</text>
<text x="97.5" y="45.2">A4</text>
<text x="97.5" y="47.7">A5</text>
<text x="108.5" y="42.6">B3</text>
<text x="108.5" y="45.2">B4</text>
<text x="108.5" y="47.7">B5</text>
<text x="97.5" y="50.3">A6</text>
<text x="97.5" y="52.8">A7</text>
<text x="108.5" y="50.3">B6</text>
<text x="108.5" y="52.8">B7</text>
<text x="97.5" y="55.3">A8</text>
<text x="97.5" y="57.9">A9</text>
<text x="108.5" y="55.3">B8</text>
<text x="108.5" y="57.9">B9</text>
<text x="97.5" y="60.4">A10</text>
<text x="97.5" y="65.5">C1</text>
<text x="107.5" y="60.4">B10</text>
<text x="108.5" y="65.5">D1</text>
<text x="97.5" y="68">C2</text>
<text x="97.5" y="70.6">C3</text>
<text x="108.5" y="68">D2</text>
<text x="108.5" y="70.6">D3</text>
<text x="97.5" y="73.1">C4</text>
<text x="97.5" y="75.7">C5</text>
<text x="108.5" y="73.1">D4</text>
<text x="108.5" y="75.7">D5</text>
<text x="97.5" y="78.2">C6</text>
<text x="97.5" y="80.7">C7</text>
<text x="97.5" y="83.3">C8</text>
<text x="108.5" y="78.2">D6</text>
<text x="108.5" y="80.7">D7</text>
<text x="108.5" y="83.3">D8</text>
<text x="97.5" y="85.8">C9</text>
<text x="97.5" y="88.4">C10</text>
<text x="107.5" y="88.4">D10</text>
<text x="108.5" y="85.8">D9</text>
<text x="97.5" y="102.3">A1</text>
<text x="97.5" y="104.9">A2</text>
<text x="97.5" y="107.4">A3</text>
<text x="108.5" y="102.3">B1</text>
<text x="108.5" y="104.9">B2</text>
<text x="108.5" y="107.4">B3</text>
<text x="97.5" y="110">A4</text>
<text x="97.5" y="112.5">A5</text>
<text x="108.5" y="110">B4</text>
<text x="108.5" y="112.5">B5</text>
<text x="97.5" y="115">A6</text>
<text x="97.5" y="117.6">A7</text>
<text x="108.5" y="115">B6</text>
<text x="108.5" y="117.6">B7</text>
<text x="97.5" y="120.1">A8</text>
<text x="97.5" y="122.7">A9</text>
<text x="97.5" y="125.2">A10</text>
<text x="107.5" y="125.2">B10</text>
<text x="108.5" y="120.1">B8</text>
<text x="108.5" y="122.7">B9</text>
<text x="97.5" y="130.3">C1</text>
<text x="108.5" y="130.3">D1</text>
<text x="97.5" y="132.8">C2</text>
<text x="97.5" y="135.4">C3</text>
<text x="97.5" y="137.9">C4</text>
<text x="108.5" y="132.8">D2</text>
<text x="108.5" y="135.4">D3</text>
<text x="108.5" y="137.9">D4</text>
<text x="97.5" y="140.4">C5</text>
<text x="97.5" y="143">C6</text>
<text x="108.5" y="140.4">D5</text>
<text x="108.5" y="143">D6</text>
<text x="97.5" y="145.5">C7</text>
<text x="97.5" y="148.1">C8</text>
<text x="108.5" y="145.5">D7</text>
<text x="108.5" y="148.1">D8</text>
<text x="97.5" y="150.6">C9</text>
<text x="97.5" y="153.1">C10</text>
<text x="107.5" y="153.1">D10</text>
<text x="108.5" y="150.6">D9</text>
</g>
</svg>
